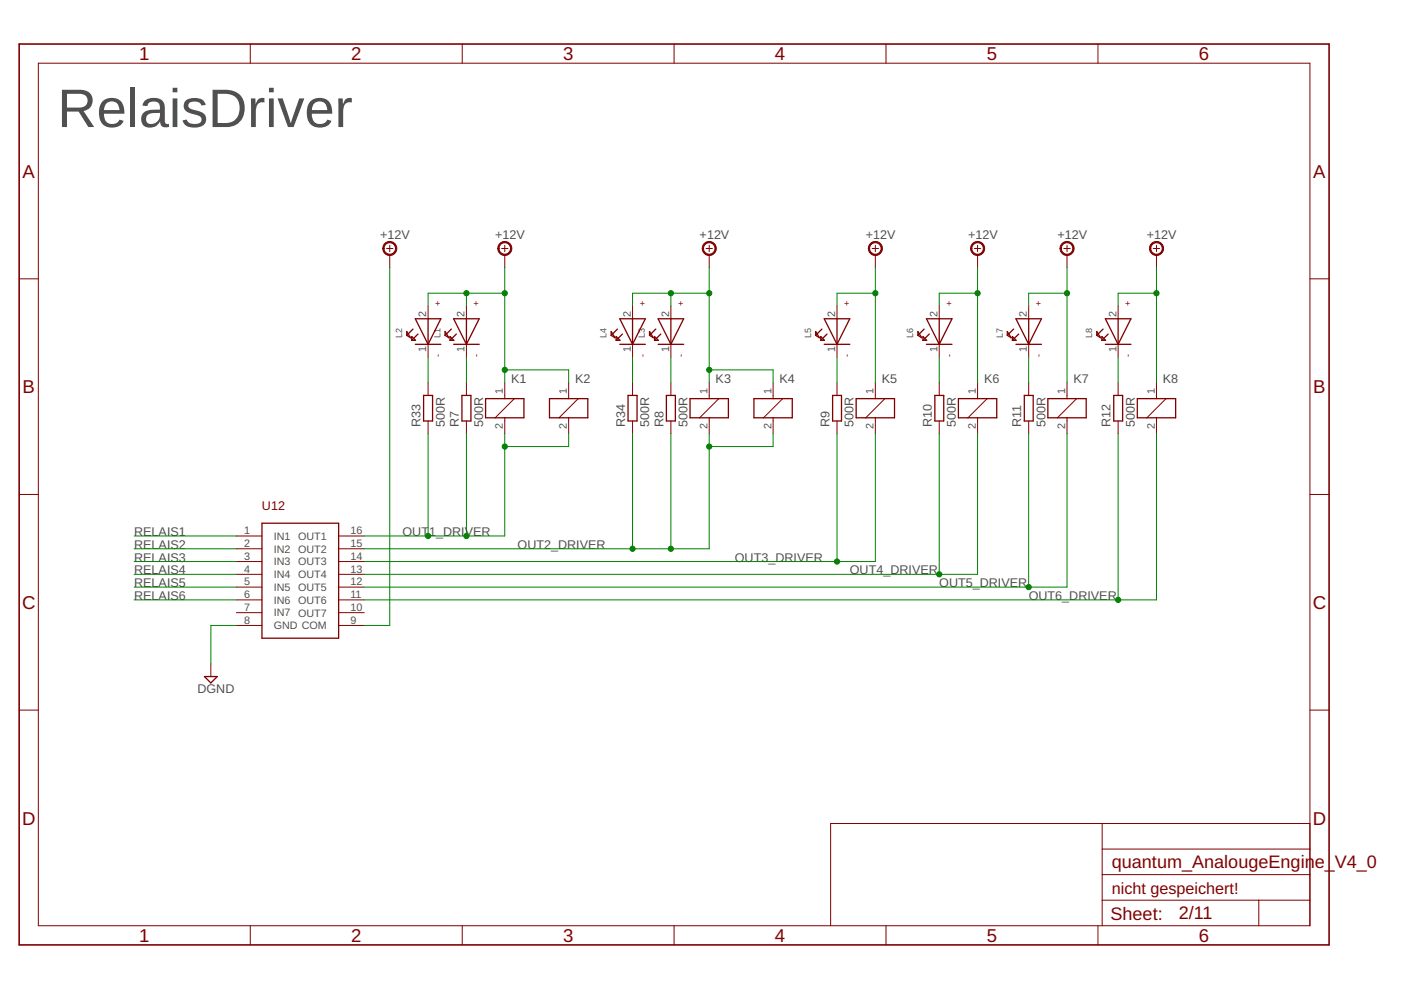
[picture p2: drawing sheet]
<svg xmlns="http://www.w3.org/2000/svg" width="297mm" height="210mm" viewBox="0 0 297 210" stroke-linecap="round" stroke-linejoin="round" font-family="sans-serif">
<g fill="none" stroke="#800000" stroke-width=".28">
<path d="M86.2 70.3l.8 1.3-.8-.5zM87.3 71.4l.8 .8h-.8zM87.6 69.8l-1.4 1.3M88.1 67.6h5.4l-2.7 5.4zM88.1 73h5.4M88.6 70.8l-1.3 1.4M90.8 67.6v5.4M94.4 70.3l.8 1.3-.8-.5zM95.4 71.4l.8 .8h-.8zM95.7 69.8l-1.3 1.3M96.2 67.6h5.4l-2.7 5.4zM96.2 73h5.4"/>
<path d="M96.8 70.8l-1.4 1.4M98.9 67.6v5.4M129.6 70.3l.8 1.3-.8-.5zM130.6 71.4l.8 .8h-.8zM130.9 69.8l-1.3 1.3M131.4 67.6h5.4l-2.7 5.4zM131.4 73h5.4M132 70.8l-1.4 1.4M134.1 67.6v5.4M137.7 70.3l.8 1.3-.8-.5zM138.8 71.4l.8 .8h-.8zM139 69.8l-1.3 1.3"/>
<path d="M139.5 67.6h5.4l-2.7 5.4zM139.5 73h5.4M140.1 70.8l-1.3 1.4M142.2 67.6v5.4M172.9 70.3l.8 1.3-.8-.5zM174 71.4l.8 .8h-.8zM174.3 69.8l-1.4 1.3M174.8 67.6h5.4l-2.7 5.4zM174.8 73h5.4M175.3 70.8l-1.3 1.4M177.5 67.6v5.4M194.6 70.3l.8 1.3-.8-.5z"/>
<path d="M195.7 71.4l.8 .8h-.8zM195.9 69.8l-1.3 1.3M196.4 67.6h5.4l-2.7 5.4zM196.4 73h5.4M197 70.8l-1.3 1.4M199.1 67.6v5.4M213.6 70.3l.8 1.3-.8-.5zM214.7 71.4l.7 .8h-.7zM214.9 69.8l-1.3 1.3M215.4 67.6h5.4l-2.7 5.4zM215.4 73h5.4M216 70.8l-1.3 1.4"/>
<path d="M218.1 67.6v5.4M232.5 70.3l.8 1.3-.8-.5zM233.6 71.4l.8 .8h-.8zM233.9 69.8l-1.4 1.3M234.4 67.6h5.4l-2.7 5.4zM234.4 73h5.4M234.9 70.8l-1.3 1.4M237.1 67.6v5.4M89.8 83.8h1.9v5.5h-1.9zM97.9 83.8h1.9v5.5h-1.9zM103 84.5h8.1v4.1h-8.1zM116.5 84.5h8.1v4.1h-8.1z"/>
<path d="M133.2 83.8h1.9v5.5h-1.9zM141.3 83.8h1.9v5.5h-1.9zM146.3 84.5h8.1v4.1h-8.1zM159.9 84.5h8.1v4.1h-8.1zM176.5 83.8h1.9v5.5h-1.9zM181.5 84.5h8.2v4.1h-8.2zM198.2 83.8h1.9v5.5h-1.9zM203.2 84.5h8.1v4.1h-8.1zM217.2 83.8h1.9v5.5h-1.9zM222.2 84.5h8.1v4.1h-8.1zM236.1 83.8h1.9v5.5h-1.9zM241.1 84.5h8.2v4.1h-8.2z"/>
<path d="M55.5 110.9h16.3v24.4h-16.3zM43.3 143.4h2.8l-1.4 1.4z"/>
</g>
<g fill="none" stroke="#800000" stroke-width=".21">
<path d="M8.1 13.4h269.6v182.9h-269.6zM53.1 9.3v4.1M98 9.3v4.1M142.9 9.3v4.1M187.9 9.3v4.1M232.8 9.3v4.1M4.1 59.1h4M82 52.7h1.3M82.6 52v1.4M82.6 54v2.7M106.3 52.7h1.4M107 52v1.4"/>
<path d="M107 54v2.7M149.7 52.7h1.3M150.4 52v1.4M150.4 54v2.7M184.9 52.7h1.4M185.6 52v1.4M185.6 54v2.7M206.6 52.7h1.3M207.3 52v1.4M207.3 54v2.7M225.6 52.7h1.3M226.2 52v1.4"/>
<path d="M226.2 54v2.7M244.5 52.7h1.4M245.2 52v1.4M245.2 54v2.7M277.7 59.1h4.1M90.8 64.9v2.7M90.8 73v2.7M98.9 64.9v2.7M98.9 73v2.7M134.1 64.9v2.7M134.1 73v2.7M142.2 64.9v2.7"/>
<path d="M142.2 73v2.7M177.5 64.9v2.7M177.5 73v2.7M199.1 64.9v2.7M199.1 73v2.7M218.1 64.9v2.7M218.1 73v2.7M237.1 64.9v2.7M237.1 73v2.7M90.8 81.1v2.7M90.8 89.3v2.7M98.9 81.1v2.7"/>
<path d="M98.9 89.3v2.7M107 81.1v3.4M107 88.6v3.4M109.1 84.5l-4.1 4.1M120.6 81.1v3.4M120.6 88.6v3.4M122.6 84.5l-4.1 4.1M134.1 81.1v2.7M134.1 89.3v2.7M142.2 81.1v2.7M142.2 89.3v2.7M150.4 81.1v3.4"/>
<path d="M150.4 88.6v3.4M152.4 84.5l-4.1 4.1M163.9 81.1v3.4M163.9 88.6v3.4M165.9 84.5l-4 4.1M177.5 81.1v2.7M177.5 89.3v2.7M185.6 81.1v3.4M185.6 88.6v3.4M187.6 84.5l-4 4.1M199.1 81.1v2.7M199.1 89.3v2.7"/>
<path d="M207.3 81.1v3.4M207.3 88.6v3.4M209.3 84.5l-4.1 4.1M218.1 81.1v2.7M218.1 89.3v2.7M226.2 81.1v3.4M226.2 88.6v3.4M228.3 84.5l-4.1 4.1M237.1 81.1v2.7M237.1 89.3v2.7M245.2 81.1v3.4M245.2 88.6v3.4"/>
<path d="M247.2 84.5l-4 4.1M4.1 104.8h4M50.1 113.6h5.4M50.1 116.4h5.4M50.1 119.1h5.4M71.8 113.6h5.4M71.8 116.4h5.4M71.8 119.1h5.4M277.7 104.8h4.1M50.1 121.8h5.4M50.1 124.5h5.4M50.1 127.2h5.4"/>
<path d="M50.1 129.9h5.4M50.1 132.6h5.4M71.8 121.8h5.4M71.8 124.5h5.4M71.8 127.2h5.4M71.8 129.9h5.4M71.8 132.6h5.4M4.1 150.6h4M44.7 140.7v2.7M277.7 150.6h4.1M233.7 174.6v21.7M277.7 174.6h-101.6v21.7"/>
<path d="M53.1 196.3v4M98 196.3v4M142.9 196.3v4M187.9 196.3v4M232.8 196.3v4M233.7 190.9h44M233.7 185.4h44M233.7 180h44M266.9 190.9v5.4"/>
</g>
<path d="M4.1 9.3h277.7v191h-277.7z" fill="none" stroke="#800000" stroke-width=".34"/>
<g fill="#800000" stroke="#800000" stroke-width=".21">
<path d="M105.9 51.7a1.49 1.49 0 0 1 2.4 .2 1.49 1.49 0 0 1-.9 2.2 1.49 1.49 0 0 1-1.9-1.4h.3a1.22 1.22 0 0 1 1.8-1 1.22 1.22 0 0 1 .2 2 1.22 1.22 0 0 1-2-.7v-.3h-.3z" fill-rule="evenodd"/>
<path d="M81.5 51.7a1.5 1.5 0 0 1 2.4 .1 1.5 1.5 0 0 1-.8 2.3 1.5 1.5 0 0 1-1.9-1.4h.2a1.22 1.22 0 0 1 1.8-1 1.22 1.22 0 0 1 .2 2 1.22 1.22 0 0 1-2-.7v-.3h-.2z" fill-rule="evenodd"/>
<path d="M149.3 51.7a1.49 1.49 0 0 1 2.3 .2 1.49 1.49 0 0 1-.8 2.2 1.49 1.49 0 0 1-1.9-1.4h.3a1.22 1.22 0 0 1 1.8-1 1.22 1.22 0 0 1 .1 2 1.22 1.22 0 0 1-1.9-.7v-.3h-.3z" fill-rule="evenodd"/>
<path d="M184.5 51.7a1.49 1.49 0 0 1 2.4 .2 1.49 1.49 0 0 1-.9 2.2 1.49 1.49 0 0 1-1.9-1.4h.3a1.22 1.22 0 0 1 1.8-1 1.22 1.22 0 0 1 .1 2 1.22 1.22 0 0 1-1.9-.7v-.3h-.3z" fill-rule="evenodd"/>
<path d="M206.2 51.7a1.49 1.49 0 0 1 2.3 .2 1.49 1.49 0 0 1-.8 2.2 1.49 1.49 0 0 1-1.9-1.4h.3a1.22 1.22 0 0 1 1.8-1 1.22 1.22 0 0 1 .1 2 1.22 1.22 0 0 1-1.9-.7v-.3h-.3z" fill-rule="evenodd"/>
<path d="M225.1 51.7a1.49 1.49 0 0 1 2.4 .2 1.49 1.49 0 0 1-.8 2.2 1.49 1.49 0 0 1-2-1.4h.3a1.21 1.21 0 0 1 1.7-1.1 1.21 1.21 0 0 1 .3 2 1.21 1.21 0 0 1-1.9-.6l-.1-.3h-.3z" fill-rule="evenodd"/>
<path d="M244.1 51.7a1.49 1.49 0 0 1 2.4 .2 1.49 1.49 0 0 1-.9 2.2 1.49 1.49 0 0 1-1.9-1.4h.3a1.21 1.21 0 0 1 1.7-1.1 1.21 1.21 0 0 1 .3 2 1.21 1.21 0 0 1-2-.6v-.3h-.3z" fill-rule="evenodd"/>
</g>
<g fill="none" stroke="#008000" stroke-width=".21">
<path d="M82.6 56.7v75.9h-5.4M107 56.7v24.4M150.4 56.7v24.4M185.6 56.7v24.4M207.3 56.7v24.4M226.2 56.7v24.4M245.2 56.7v24.4M90.8 75.7v5.4M98.9 62.2v2.7M98.9 75.7v5.4M107 78.4h13.6v2.7M107 62.2h-16.2v2.7"/>
<path d="M134.1 75.7v5.4M142.2 62.2v2.7M142.2 75.7v5.4M150.4 78.4h13.5v2.7M150.4 62.2h-16.3v2.7M177.5 75.7v5.4M185.6 62.2h-8.1v2.7M199.1 75.7v5.4M207.3 62.2h-8.2v2.7M218.1 75.7v5.4M226.2 62.2h-8.1v2.7M237.1 75.7v5.4"/>
<path d="M245.2 62.2h-8.1v2.7M90.8 92v21.6M98.9 92v21.6M107 92v21.6h-29.8M120.6 92v2.7h-13.6M134.1 92v24.4M142.2 92v24.4M150.4 92v24.4h-73.2M163.9 92v2.7h-13.5M177.5 92v27.1M185.6 92v27.1h-108.4M199.1 92v29.8"/>
<path d="M207.3 92v29.8h-130.1M218.1 92v32.5M226.2 92v32.5h-149M237.1 92v35.2M245.2 92v35.2h-168M28.4 113.6h21.7M28.4 116.4h21.7M28.4 119.1h21.7M28.4 121.8h21.7M28.4 124.5h21.7M28.4 127.2h21.7M50.1 132.6h-5.4v8.1"/>
</g>
<g fill="#008000" stroke="#008000" stroke-width=".21">
<circle cx="107" cy="94.7" r=".55"/>
<circle cx="98.9" cy="113.6" r=".55"/>
<circle cx="90.8" cy="113.6" r=".55"/>
<circle cx="150.4" cy="94.7" r=".55"/>
<circle cx="142.2" cy="116.4" r=".55"/>
<circle cx="134.1" cy="116.4" r=".55"/>
<circle cx="177.5" cy="119.1" r=".55"/>
<circle cx="199.1" cy="121.8" r=".55"/>
<circle cx="218.1" cy="124.5" r=".55"/>
<circle cx="237.1" cy="127.2" r=".55"/>
<circle cx="107" cy="78.4" r=".55"/>
<circle cx="107" cy="62.2" r=".55"/>
<circle cx="98.9" cy="62.2" r=".55"/>
<circle cx="150.4" cy="78.4" r=".55"/>
<circle cx="150.4" cy="62.2" r=".55"/>
<circle cx="142.2" cy="62.2" r=".55"/>
<circle cx="185.6" cy="62.2" r=".55"/>
<circle cx="207.3" cy="62.2" r=".55"/>
<circle cx="226.2" cy="62.2" r=".55"/>
<circle cx="245.2" cy="62.2" r=".55"/>
</g>
<text font-size="11.5" fill="#505050" x="12.2" y="26.9">RelaisDriver</text>
<g font-size="3.9" fill="#800000">
<text x="29.5" y="12.8">1</text>
<text x="74.4" y="12.8">2</text>
<text x="119.4" y="12.8">3</text>
<text x="164.3" y="12.8">4</text>
<text x="209.2" y="12.8">5</text>
<text x="254.2" y="12.8">6</text>
<text x="4.8" y="37.7">A</text>
<text x="278.4" y="37.7">A</text>
<text x="4.8" y="83.4">B</text>
<text x="278.4" y="83.4">B</text>
<text x="4.7" y="129.1">C</text>
<text x="278.3" y="129.1">C</text>
<text x="4.7" y="174.8">D</text>
<text x="278.3" y="174.8">D</text>
<text x="29.5" y="199.7">1</text>
<text x="74.4" y="199.7">2</text>
<text x="119.4" y="199.7">3</text>
<text x="164.3" y="199.7">4</text>
<text x="209.2" y="199.7">5</text>
<text x="254.2" y="199.7">6</text>
</g>
<g font-size="3.8" fill="#800000">
<text x="235.7" y="184.1">quantum_AnalougeEngin</text>
<text x="278.7" y="184.1">e_V4_0</text>
<text x="235.5" y="195.1">Sheet:</text>
<text x="249.9" y="194.9">2/11</text>
</g>
<text font-size="3.4" fill="#800000" x="235.7" y="189.5">nicht gespeichert!</text>
<g font-size="2.7" fill="#505050">
<text x="80.6" y="50.6">+12V</text>
<text x="105" y="50.6">+12V</text>
<text x="148.3" y="50.6">+12V</text>
<text x="183.6" y="50.6">+12V</text>
<text x="205.2" y="50.6">+12V</text>
<text x="224.2" y="50.6">+12V</text>
<text x="243.2" y="50.6">+12V</text>
<text x="108.4" y="81.1">K1</text>
<text x="121.9" y="81.1">K2</text>
<text x="151.7" y="81.1">K3</text>
<text x="165.3" y="81.1">K4</text>
<text x="187" y="81.1">K5</text>
<text x="208.6" y="81.1">K6</text>
<text x="227.6" y="81.1">K7</text>
<text x="246.6" y="81.1">K8</text>
<text x="89.2" y="90.6" transform="rotate(-90 89.2 90.6)">R33</text>
<text x="94.3" y="90.6" transform="rotate(-90 94.3 90.6)">500R</text>
<text x="97.3" y="90.6" transform="rotate(-90 97.3 90.6)">R7</text>
<text x="102.4" y="90.6" transform="rotate(-90 102.4 90.6)">500R</text>
<text x="132.5" y="90.6" transform="rotate(-90 132.5 90.6)">R34</text>
<text x="137.6" y="90.6" transform="rotate(-90 137.6 90.6)">500R</text>
<text x="140.6" y="90.6" transform="rotate(-90 140.6 90.6)">R8</text>
<text x="145.8" y="90.6" transform="rotate(-90 145.8 90.6)">500R</text>
<text x="175.9" y="90.6" transform="rotate(-90 175.9 90.6)">R9</text>
<text x="181" y="90.6" transform="rotate(-90 181 90.6)">500R</text>
<text x="197.5" y="90.6" transform="rotate(-90 197.5 90.6)">R10</text>
<text x="202.7" y="90.6" transform="rotate(-90 202.7 90.6)">500R</text>
<text x="216.5" y="90.6" transform="rotate(-90 216.5 90.6)">R11</text>
<text x="221.6" y="90.6" transform="rotate(-90 221.6 90.6)">500R</text>
<text x="235.5" y="90.6" transform="rotate(-90 235.5 90.6)">R12</text>
<text x="240.6" y="90.6" transform="rotate(-90 240.6 90.6)">500R</text>
<text x="28.4" y="113.6">RELAIS1</text>
<text x="85.3" y="113.6">OUT</text>
<text x="91" y="113.6">1_DRIVER</text>
<text x="28.4" y="116.4">RELAIS2</text>
<text x="28.4" y="119.1">RELAIS3</text>
<text x="109.7" y="116.4">OUT2_DRIVER</text>
<text x="155.8" y="119.1">OUT3_DRIVER</text>
<text x="28.4" y="121.8">RELAIS4</text>
<text x="28.4" y="124.5">RELAIS5</text>
<text x="180.2" y="121.8">OUT4_DRIVER</text>
<text x="199.1" y="124.5">OUT5_DRIVER</text>
<text x="28.4" y="127.2">RELAIS6</text>
<text x="218.1" y="127.2">OUT6_DRIVER</text>
<text x="41.9" y="146.8">DGND</text>
</g>
<text font-size="2.7" fill="#800000" x="55.5" y="108.2">U12</text>
<g font-size="2.3" fill="#505050">
<text x="90.4" y="67.2" transform="rotate(-90 90.4 67.2)">2</text>
<text x="98.5" y="67.2" transform="rotate(-90 98.5 67.2)">2</text>
<text x="133.7" y="67.2" transform="rotate(-90 133.7 67.2)">2</text>
<text x="141.9" y="67.2" transform="rotate(-90 141.9 67.2)">2</text>
<text x="177.1" y="67.2" transform="rotate(-90 177.1 67.2)">2</text>
<text x="198.8" y="67.2" transform="rotate(-90 198.8 67.2)">2</text>
<text x="217.7" y="67.2" transform="rotate(-90 217.7 67.2)">2</text>
<text x="236.7" y="67.2" transform="rotate(-90 236.7 67.2)">2</text>
<text x="90.4" y="74.6" transform="rotate(-90 90.4 74.6)">1</text>
<text x="98.5" y="74.6" transform="rotate(-90 98.5 74.6)">1</text>
<text x="133.7" y="74.6" transform="rotate(-90 133.7 74.6)">1</text>
<text x="141.9" y="74.6" transform="rotate(-90 141.9 74.6)">1</text>
<text x="177.1" y="74.6" transform="rotate(-90 177.1 74.6)">1</text>
<text x="198.8" y="74.6" transform="rotate(-90 198.8 74.6)">1</text>
<text x="217.7" y="74.6" transform="rotate(-90 217.7 74.6)">1</text>
<text x="236.7" y="74.6" transform="rotate(-90 236.7 74.6)">1</text>
<text x="106.6" y="83.5" transform="rotate(-90 106.6 83.5)">1</text>
<text x="120.2" y="83.5" transform="rotate(-90 120.2 83.5)">1</text>
<text x="150" y="83.5" transform="rotate(-90 150 83.5)">1</text>
<text x="163.5" y="83.5" transform="rotate(-90 163.5 83.5)">1</text>
<text x="185.2" y="83.5" transform="rotate(-90 185.2 83.5)">1</text>
<text x="206.9" y="83.5" transform="rotate(-90 206.9 83.5)">1</text>
<text x="225.9" y="83.5" transform="rotate(-90 225.9 83.5)">1</text>
<text x="244.8" y="83.5" transform="rotate(-90 244.8 83.5)">1</text>
<text x="106.6" y="90.9" transform="rotate(-90 106.6 90.9)">2</text>
<text x="120.2" y="90.9" transform="rotate(-90 120.2 90.9)">2</text>
<text x="150" y="90.9" transform="rotate(-90 150 90.9)">2</text>
<text x="163.5" y="90.9" transform="rotate(-90 163.5 90.9)">2</text>
<text x="185.2" y="90.9" transform="rotate(-90 185.2 90.9)">2</text>
<text x="206.9" y="90.9" transform="rotate(-90 206.9 90.9)">2</text>
<text x="225.9" y="90.9" transform="rotate(-90 225.9 90.9)">2</text>
<text x="244.8" y="90.9" transform="rotate(-90 244.8 90.9)">2</text>
<text x="51.8" y="113.3">1</text>
<text x="74.3" y="113.3">16</text>
<text x="51.8" y="116">2</text>
<text x="51.8" y="118.7">3</text>
<text x="58" y="114.5">IN1</text>
<text x="58" y="117.2">IN2</text>
<text x="58" y="119.9">IN3</text>
<text x="63.2" y="114.5">OUT1</text>
<text x="63.2" y="117.2">OUT2</text>
<text x="63.2" y="119.9">OUT3</text>
<text x="74.3" y="116">15</text>
<text x="74.3" y="118.7">14</text>
<text x="51.8" y="121.4">4</text>
<text x="51.8" y="124.1">5</text>
<text x="58" y="122.6">IN4</text>
<text x="58" y="125.3">IN5</text>
<text x="63.2" y="122.6">OUT4</text>
<text x="63.2" y="125.3">OUT5</text>
<text x="74.3" y="121.4">13</text>
<text x="74.3" y="124.1">12</text>
<text x="51.8" y="126.8">6</text>
<text x="51.8" y="129.5">7</text>
<text x="58" y="128">IN6</text>
<text x="58" y="130.7">IN7</text>
<text x="63.2" y="128">OUT6</text>
<text x="63.2" y="130.7">OUT7</text>
<text x="74.3" y="126.8">11</text>
<text x="74.3" y="129.5">10</text>
<text x="51.8" y="132.2">8</text>
<text x="58" y="133.4">GND COM</text>
<text x="74.3" y="132.2">9</text>
</g>
<g font-size="1.9" fill="#800000">
<text x="93.5" y="64.9" transform="rotate(-90 93.5 64.9)">+</text>
<text x="101.6" y="64.9" transform="rotate(-90 101.6 64.9)">+</text>
<text x="136.8" y="64.9" transform="rotate(-90 136.8 64.9)">+</text>
<text x="145" y="64.9" transform="rotate(-90 145 64.9)">+</text>
<text x="180.2" y="64.9" transform="rotate(-90 180.2 64.9)">+</text>
<text x="201.9" y="64.9" transform="rotate(-90 201.9 64.9)">+</text>
<text x="220.8" y="64.9" transform="rotate(-90 220.8 64.9)">+</text>
<text x="239.8" y="64.9" transform="rotate(-90 239.8 64.9)">+</text>
<text x="93.5" y="75.7" transform="rotate(-90 93.5 75.7)">-</text>
<text x="101.6" y="75.7" transform="rotate(-90 101.6 75.7)">-</text>
<text x="136.8" y="75.7" transform="rotate(-90 136.8 75.7)">-</text>
<text x="145" y="75.7" transform="rotate(-90 145 75.7)">-</text>
<text x="180.2" y="75.7" transform="rotate(-90 180.2 75.7)">-</text>
<text x="201.9" y="75.7" transform="rotate(-90 201.9 75.7)">-</text>
<text x="220.8" y="75.7" transform="rotate(-90 220.8 75.7)">-</text>
<text x="239.8" y="75.7" transform="rotate(-90 239.8 75.7)">-</text>
</g>
<g font-size="1.9" fill="#505050">
<text x="85.2" y="71.7" transform="rotate(-90 85.2 71.7)">L2</text>
<text x="93.4" y="71.7" transform="rotate(-90 93.4 71.7)">L1</text>
<text x="128.6" y="71.7" transform="rotate(-90 128.6 71.7)">L4</text>
<text x="136.7" y="71.7" transform="rotate(-90 136.7 71.7)">L3</text>
<text x="172" y="71.7" transform="rotate(-90 172 71.7)">L5</text>
<text x="193.6" y="71.7" transform="rotate(-90 193.6 71.7)">L6</text>
<text x="212.6" y="71.7" transform="rotate(-90 212.6 71.7)">L7</text>
<text x="231.6" y="71.7" transform="rotate(-90 231.6 71.7)">L8</text>
</g>
</svg>
